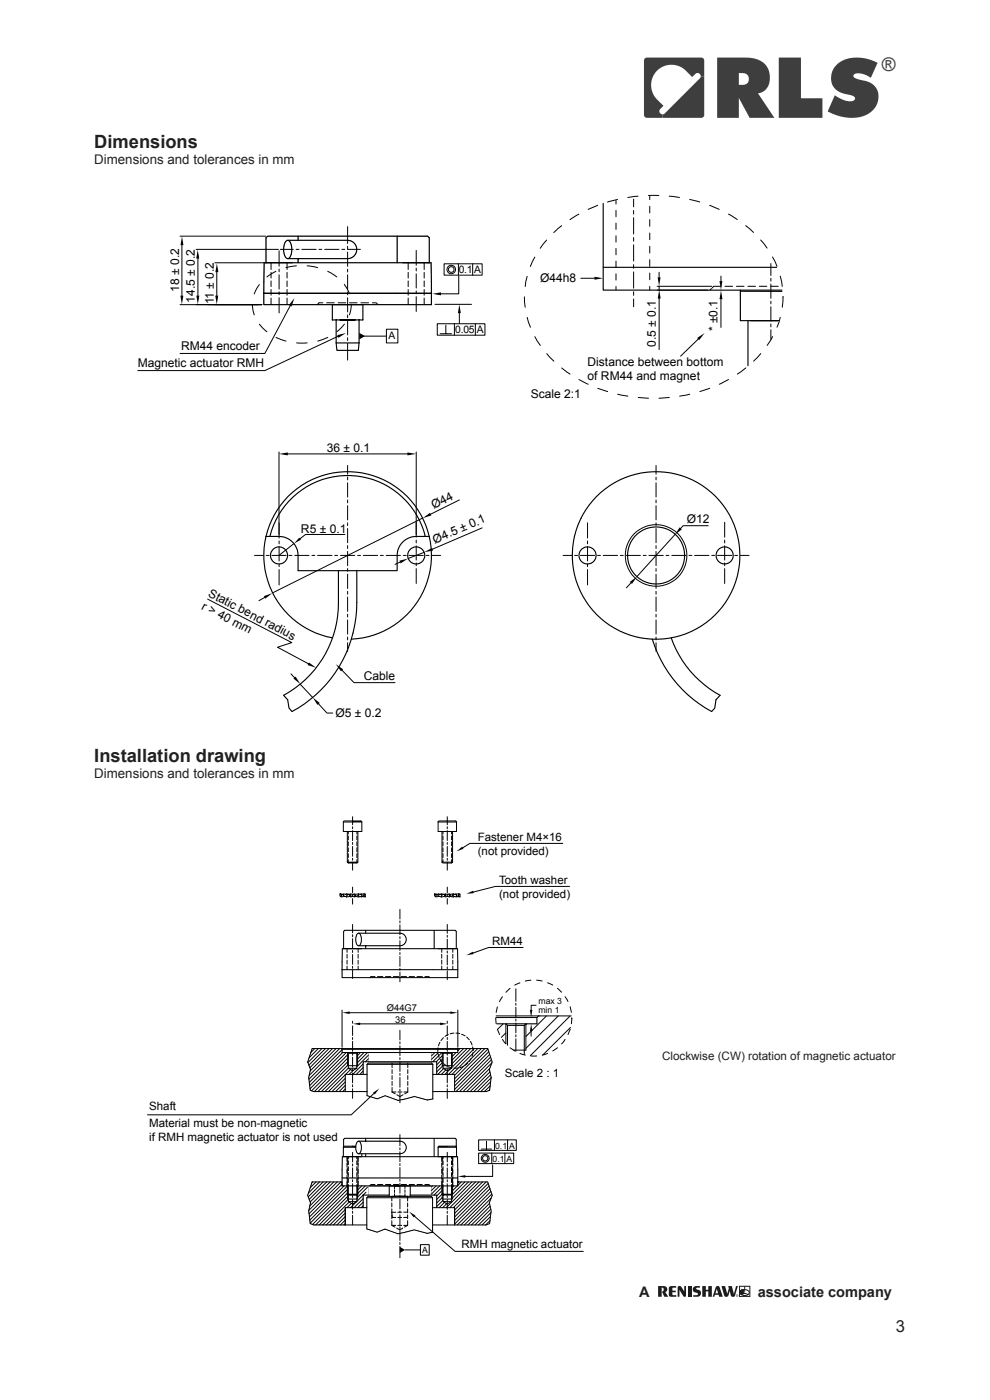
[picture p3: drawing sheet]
<svg xmlns="http://www.w3.org/2000/svg" width="210mm" height="297mm" viewBox="0 0 210 297" stroke-linecap="round" stroke-linejoin="round" font-family="sans-serif">
<g fill="#3e3e3f">
<path d="M177.4 13.8l1.7-1.1 2-.5 2.4 .2 2.7 .9-1.5 3.2-1-.6-1.3-.3h-1l-.4 .4 .1 .4 .5 .2 2.3 .7 .9 .4 .7 .5 .6 .9 .2 1.3-.2 1.4-.6 1.2-1.1 1-1.9 .8-2.3 .2-2.4-.4-2.2-1 1.5-3.4 1.6 .9 1.1 .3h1.1l.5-.5-.1-.3-.4-.3-2.1-.5-.9-.4-.7-.5-.5-.7-.4-1.2 .1-1.2 .4-1.1z"/>
<path d="M165.2 12.2h4.7v8.6h4.6v4.2h-9.3z"/>
<path d="M140.6 24.3l.4-.2 7.5-7.5 .1-.4h.8v8.2l-.2 .5-.4 .1h-8.2z"/>
<path d="M136.8 12.4l.4-.2h11.6l.5 .3 .1 3.7h-.8l-.2-.5-.5-.2-.3 .1-.8 .7-1.2-1.2a4.3 4.3 0 0 0-6.2-.1 4.3 4.3 0 0 0 .1 6.2l1.2 1.2-.7 .7-.1 .5 .1 .4 .6 .3v.7l-3.7-.1-.3-.5v-11.6z"/>
<path d="M152.1 12.2v12.8h4.6v-4.2l2.3 4.2h5.3l-3.5-5.2 .8-.2 .7-.5 .6-.7 .3-.9 .1-1.2-.2-1.2-.4-.9-.5-.7-1.4-.9-1.6-.3zM156.7 15.5l1.2 .1 .7 .4 .2 .9-.4 .8-.6 .3h-1.1z"/>
</g>
<g fill="#1d1814">
<path d="M139.6 272.8h1.3l.5 .3 .1 .6-.4 .4 .7 1h-.9l-.5-1.1 .3-.2 .1-.4-.3-.3-.1 2h-.8z"/>
<path d="M142 273l.3-.2h1.1v.4h-.7l-.1 .6h.7v.3h-.7v.5l.2 .2h.7v.3h-1.3l-.2-.2-.1-1.6z"/>
<path d="M143.8 272.9h.6l.7 1.1v-1.2h.4l-.1 2.3-.4-.1-.9-1.4v1.5h-.4z"/>
<path d="M145.9 272.8h.8v2.3h-.8z"/>
<path d="M147.1 273l.4-.2h1v.4h-.8v.3l.3 .1a.75 .75 0 0 1 .7 .8 .75 .75 0 0 1-.8 .7h-.8v-.3l.9-.1v-.3l-.4-.2a.69 .69 0 0 1-.6-.4 .69 .69 0 0 1 .1-.8z"/>
<path d="M149 272.8h.7v.8h.5v-.8h.8v2.3h-.8v-1.1h-.5v1.1h-.7z"/>
<path d="M153 272.8h.8l.5 1.7 .3-1.2-.1-.5h.7l.5 1.7 .4-1.7h.4l-.7 2.2-.3 .1-.4-.1-.3-1.1-.4 1.1-.3 .1-.3-.1z"/>
<path d="M151.9 272.9l.4-.1 .3 .2 .7 2.1h-.7l-.2-.4h-.7l-.2 .4h-.3zM152.1 273.4l-.3 1h.5z"/>
<path d="M156.1 274.8a.27 .27 0 0 1 .5 0 .27 .27 0 0 1-.5 0zM156.1 274.8a.25 .25 0 0 0 .5 0 .25 .25 0 0 0-.5 0zM156.3 274.7h.2v.3l-.1-.1-.1 .1zM156.3 274.7l.1 .1z"/>
</g>
<path d="M157.3 273.7v.9M157.4 273.7v.9M157.5 273.6v.9M157.6 273.6v.9M157.8 273.6v.8" fill="none" stroke="#1d1814" stroke-width=".21"/>
<path d="M157.2 273.8v.8l-.2-.4z" fill="#1d1814"/>
<path d="M156.9 272.9h2.2v2.2h-2.2zM157.1 273.8l.5-.2h.7l.5 .3 .1 .4-.4 .5h-.9l-.5-.4zM157.2 273.8v.8l-.2-.4zM157.3 274.6l.6-.2 .7 .2" fill="none" stroke="#1d1814" stroke-width=".21"/>
<g fill="#1d1814">
<path d="M157.9 272.9h.2l-.1 1.1z"/>
<circle cx="158" cy="274.1" r=".12"/>
</g>
<g fill="none" stroke="#000" stroke-width=".21">
<path d="M38.2 50.1h18.2M38.6 51.3v12.1M41.6 52.9h17.5M42 54.1v9.3M45.6 55.7h45.9M46 57v6.4M56 55.7v9M56 55.7v6.5M56.4 50.4v5.3M56.8 50.1h33.9M57.5 55.7v1.5M57.5 57.8v1.2"/>
<path d="M57.5 59.6v1.2M59.2 53.2v3.3M59.2 57.1v.6M59.2 58.3v3M59.5 52.9h2.7M60.9 55.7v1.5M60.9 57.8v1.2M60.9 59.6v1.2M61 54.9h12.7M61 51h12.7M62.8 52.9h.6M64 52.9h3.1"/>
<path d="M67.7 52.9h.6M68.9 52.9h3M72.5 52.9h.6M73.7 52.9h2.8M73.7 48.1v3.6M73.7 52.2v.7M73.7 53.5v3M73.7 57.1v.6M73.7 58.3v3M84.2 50.1v5.6M86.6 55.7v1.5M86.6 57.8v1.2"/>
<path d="M86.6 59.6v1.2M88.3 53.1v3.2M88.3 56.9v.6M88.3 58.1v3M90 55.7v1.5M90 57.8v1.2M90 59.6v1.2M91 50.4v5.3M91.5 55.7v6.5M94.2 56h8.1v2.4h-8.1zM97.2 56v2.4M97.3 58.6v3.7h-4.5"/>
<path d="M100.3 56v2.4M123.2 59h2.9M130.7 42.6v.7M134.4 42.2v1.7M137.8 41.6v.7M139.8 57.8v1.2M152.9 58.6v1.2M163.5 55.9v2.5M163.5 59v.6M38.2 64.6h17.3M55.9 64.6h35.7M55.9 62.2h35.7l-.1 2.5"/>
<path d="M57.5 61.4v1.2M57.5 63.2v1.4M59.2 61.9v.6M59.2 63.1v3.3M60.9 61.4v1.2M60.9 63.2v1.4M61.6 64.9l-5.4 10.1h-18M68.5 64.2h-.8l-.4 .4M69.3 64.2h1.6M71.7 64.2h1.6M71.8 71.3l-15.6 7.3h-27M73.7 61.9v.7"/>
<path d="M73.7 63.2v3M73.7 66.8v.6M73.7 68v3M73.7 71.6v.6M73.7 72.9v3.5M74.1 64.2h1.6M76.6 64.2h1.6M76.8 71.3h5.2M79 64.2h.8l.4 .4M82 69.8h2.4v3h-2.4zM86.6 61.4v1.2M86.6 63.2v1.4"/>
<path d="M88.3 61.7v.6M88.3 62.9v3.2M90 61.4v1.2M90 63.2v1.4M92.3 64.6h7.7M92.8 68.7h10.1v2.4h-10.1zM93.4 70.8h2.4M94.6 69v1.8M96.4 68.7v2.4M97.4 66.2v2.4M100.8 68.7v2.4M130.7 60.8v.7"/>
<path d="M134.4 63.4v1.7M137.8 60.8v.7M139.4 61.5h10.8M139.4 60.7h11.6M139.8 60.7v.8M139.8 62.8v11.4M148.5 71.6l-4.1 4M150.9 61.2l-.3 .3M152.9 62.8v6.7M153 60.7h-1.6l-.3 .4M153.8 60.7h1.6M156.2 60.7h1.6"/>
<path d="M157.1 61.8v6.3M158.6 60.7h1.7M161.1 60.7h1.6M163.5 60.7h1.6M163.5 60.3v3M163.5 63.9v.6M163.5 65.1v3M163.5 68.7v.6M163.5 70v2M59.2 95.9v18.3M60.4 96.3h26.7M73.7 98.7v1.9"/>
<path d="M88.3 95.9v18.1M139.2 98.7v1.9M54 117.8h1.9M56.5 117.8h.6M57.7 117.8h3M59.2 114.8v.6M59.2 116v3M59.2 119.6v.6M61.3 117.8h.6M62.4 115.3l-3.2 2.5M62.5 117.8h3.1M66.2 117.8h.6"/>
<path d="M67.4 117.8h3M71 117.8h.6M72.2 117.8h3M73.2 113.4h-8.4l-1.5 1.2M73.7 101.2v.6M73.7 102.4v3M73.7 106.1v.6M73.7 107.3v3M73.7 110.9v.6M73.7 112.1v3M73.7 115.7v.7M73.7 117v3"/>
<path d="M75.9 117.8h.6M77.1 117.8h3M80.7 117.8h.6M81.9 117.8h3M84.9 119.2l-1.1 .5M85.6 117.8h.6M86.8 117.8h3M88.3 114.6v.6M88.3 115.8v3M88.3 119.4v.6M89.6 109.9l-31.8 15.9M90 117.2l-3.4 1.3"/>
<path d="M90.4 117.8h.6M91.6 117.8h1.9M97.4 106.1l-6.6 3.3M102.3 112l-10.7 4.6M119.4 117.8h1.9M121.9 117.8h.6M123.1 117.8h3M124.6 110.9v3.3M124.6 114.8v.6M124.6 116v3M124.6 119.6v.6M126.8 117.8h.6"/>
<path d="M128 117.8h3M131.6 117.8h.6M132.8 117.8h3M136.4 117.8h.7M137.7 117.8h3M139.2 101.2v.6M139.2 102.4v3M139.2 106.1v.6M139.2 107.3v3M139.2 110.9v.6M139.2 112.1v3M139.2 115.7v.7"/>
<path d="M139.2 117v3M141.3 117.8h.6M142.5 117.8h3M143.2 113.3l-8.1 9M146.1 117.8h.7M147.3 117.8h3.1M150.2 111.5h-5.3l-.8 .9M151 117.8h.6M152.2 117.8h3M153.7 110.8v3.2M153.7 114.6v.6M153.7 115.8v3"/>
<path d="M153.7 119.4v.6M155.8 117.8h.7M157 117.8h1.9M44 127.1l17.9 9.2-3 1 7 3.8M56.1 126.8l-1.2 .6M59.2 120.8v3.3M73.7 120.6v.6M73.7 121.8v3M73.7 125.4v.7M73.7 126.6v3.1M73.7 130.3v.6M73.7 131.5v3"/>
<path d="M73.7 135.1v.7M73.7 136.3v1.9M88.3 120.6v3.2M124.6 120.8v3.3M133.8 123.7l-.9 1M139.2 120.6v.6M139.2 121.8v3M139.2 125.4v.7M139.2 126.6v3.1M139.2 130.3v.6M139.2 131.5v3M139.2 135.1v.7"/>
<path d="M139.2 136.3v1.9M153.7 120.6v3.2M61.7 143l.9 .9M63.7 145.1l2.6 2.8M67.2 148.9l2.2 2.4h1.2M72.3 142l2.8 2.8h8.7M72.8 174.4l.3-.2h3.4l.3 .2M72.8 174.4h4M72.8 174.4v2h4v-2M73.7 176.4v6.5M73.9 176.4v.5M73.9 177.3v.9"/>
<path d="M73.9 178.6v.8M73.9 179.9v.8M74.8 173.3v1.7M74.8 175.4v.4M74.8 176.2v2.1M74.8 178.7v.4M74.8 179.6v2.1M75.7 176.4v.5M75.7 177.3v.9M75.7 178.6v.8M75.7 179.9v.8M75.9 176.4v6.5l-.2 .2h-1.8l-.2-.2"/>
<path d="M92.9 174.4h3.9M92.9 174.4l.3-.2h3.4l.2 .2M92.9 174.4v2h3.9v-2M93.8 176.4v6.5M94 176.4v.5M94 177.3v.9M94 178.6v.8M94 179.9v.8M94.9 173.3v1.7M94.9 175.4v.4M94.9 176.2v2.1M94.9 178.7v.4"/>
<path d="M94.9 179.6v2.1M95.8 176.4v.5M95.8 177.3v.9M95.8 178.6v.8M95.8 179.9v.8M96 176.4v6.5M119.4 178.9h-19.7l-1.7 1.1M72.1 189.6v.5l.3 .2v-.4l-.3-.3 .8 .1-.5 .2M72.9 189.6l.7 .3-.1 .4-.7-.3zM73.1 190.2l-.7 .1M73.3 189.7h.9l-.6 .2M73.7 182.9h2.2"/>
<path d="M73.9 181.1v.8M73.9 182.4v.5M74.2 189.8v.3M74.3 190l.1-.4 .9 .3-.1 .4-.9-.3-.1 .2 .2 .1 .4-.1M74.4 189.6l-.2 .1v.5l-.7 .1M74.8 189.7l.4-.1 .2 .2-.1 .1M74.8 182.1v.4M74.8 182.9v1.7M74.8 188.2v1.2M74.8 189.8v.4M74.8 190.6v1.2M74.8 196.1v1.8"/>
<path d="M74.8 198.3v.4M74.8 199.1v2.1M75.4 190.1v-.4l.7-.1-.2 .4-.4 .2h.9M75.4 190.2l-.2 .1M75.7 181.1v.8M75.7 182.4v.5M75.8 198.1a.57 .57 0 0 1 .6 .1 .57 .57 0 0 1 .2 .6 1.52 1.52 0 0 1-.6 1.8 1.96 1.96 0 0 1-.2-2.5zM76.1 198h8.7a1.34 1.34 0 0 1 1.4 1.3 1.34 1.34 0 0 1-1.4 1.3h-8.7M76.1 189.6l.7 .3-.1 .4-.8-.3zM76.4 189.7h.3M76.7 190.2l.8 .1M77.2 190.1h-.5"/>
<path d="M77.2 190l.3 .3M77.2 189.6l-.8 .1M77.2 189.6l.3 .2v.4M77.2 189.6v.5M77.2 189.7l.3-.1v.2M77.6 197.4v.6M84.8 192.9v2.1M84.8 195.4v.4M84.8 196.2v2.1M84.8 198.7v.4M84.8 199.6v2M92.1 197.4v3.9"/>
<path d="M92.2 189.6l.3 .3v.4l-.3-.2zM92.2 189.6l.8 .1-.5 .2M93 189.6l.7 .3-.1 .4-.7-.3zM93.2 190.2l-.7 .1M93.3 189.7h.9l-.5 .2M93.8 182.9h2.2M94 181.1v.8M94 182.4v.5M94.3 190.2l.2 .1 .4-.1M94.3 189.8v.3M94.4 190l.1-.4 .9 .3-.1 .4-.9-.3-.1 .2M94.5 189.6l-.2 .1v.5l-.7 .1"/>
<path d="M94.9 189.7l.4-.1 .2 .2-.1 .1M94.9 182.1v.4M94.9 182.9v1.7M94.9 188.2v1.2M94.9 189.8v.4M94.9 190.6v1.2M94.9 196.1v1.9M94.9 198.4v.4M94.9 199.2v2.1M95.5 190.1v-.4l.7-.1-.2 .4-.5 .2h1M95.5 190.2l-.2 .1M95.8 181.1v.8"/>
<path d="M95.8 182.4v.5M96 182.9l-.2 .2h-1.8l-.2-.2M96.2 189.6l.7 .3-.1 .4-.8-.3zM96.5 189.7h.3M96.6 197.3h-23.5M96.8 190.2l.8 .1M97.3 190l.3 .3M97.3 189.6l.3 .2v.4M97.3 189.6v.5h-.5M97.3 189.6l-.8 .1M97.3 189.7l.3-.1v.2M120.9 188h-15.8l-4.9 1.3"/>
<path d="M72.6 214.3v7.9M72.6 201.3v4.5M72.6 201.3v4.4M72.6 201.3l24.5-.1v6.2h-24.5v-1.7h24.5M72.6 201.3v2.7M72.9 201.3v-3.7l.2-.2h23.5l.2 .2v3.7M73.6 201.3v.7M73.6 202.5v.8M73.6 203.7v.8M73.6 205v.7M73.7 214.8h21.8M74.8 201.6v.5"/>
<path d="M74.8 202.5v2.1M74.8 205v.4M74.8 205.8v1.8M74.8 216.6v.5M74.8 217.6v2.1M75.9 217.2h17.8M76 201.3v.7M76 202.5v.8M76 203.7v.8M76 205v.7M76.1 200.6h8.7M77.6 200.6v.7"/>
<path d="M79.5 207.2h-.8l-.2 .2M80.1 207.2h1.1M81.8 207.2h1.1M83.4 207.2h1.2M84.8 202.1v.4M84.8 202.9v2.1M84.8 205.4v.4M84.8 206.2v2.1M84.8 218.6v2M85.1 207.2h1.1M86.8 207.2h1.1M88.5 207.2h1.1"/>
<path d="M90.1 207.2h.9l.2 .2M93.7 201.3v.7M93.7 202.5v.8M93.7 203.7v.8M93.7 205v.7M94.9 201.8v.4M94.9 202.6v2.1M94.9 205.1v.4M94.9 206v1.8M94.9 216.6v.5M94.9 217.6v2.1M95.1 219.5l-.7 .4"/>
<path d="M96 201.3v.7M96 202.5v.8M96 203.7v.8M96 205v.7M96.3 219.2l-.8 .1M96.7 219.2l.8 .1M97.1 201.3v2.7M97.1 214.3v7.9M97.1 207.4h-24.6M97.9 219.4l.8 .4M105.2 215.9h8.7M105.2 215.5h16"/>
<path d="M106.7 217.2l-1.2 1.2M107.3 219.1l-1 1M107.6 217.5v4.2M107.6 217.5l-.3-.3v4.2M107.6 217.5h3.6M109.4 209.8v2.6M109.4 212.8v.5M109.4 213.7v2.1M109.4 216.2v.4M109.4 217v2.1M109.4 219.5v.5M111 201h-7.4l-3.5 1.3"/>
<path d="M111.2 217.5l.4-.3v5.6h-2.6M111.2 217.5v6.2M111.7 217.2l-.1 .2M112.7 218.7v1.2M113.8 213.3h-1.1v1.1M114.2 215.5l-.3 .4v1.3h-8.5M115.9 215.5l-4.3 4.4M118.4 215.5l-6.8 6.9M120.9 215.6l-8.4 8.4M121 218l-5.9 5.8M66.2 222.5l37.3-.1 .9 2.9-.6 1.6 .4 1.7-.3 2.7-.8 .3h-11.3M66.2 222.4l-.9 2.9 .6 1.6-.4 1.7 .3 2.7 .7 .3h11.4"/>
<path d="M66.2 222.4h6.2l.2 .2v.7h24.5v-.7M66.8 222.4l-.9 .9M67.5 222.4l-1.9 2M68.3 222.4l-3 3M69 222.4l-3.5 3.6M69.8 222.4l-4.1 4.1M70.5 222.4l-4.7 4.8M71.3 222.4l-5.7 5.8M72 222.4l-6.5 6.6M72.6 222.6h24.5M72.6 222.7l-7 6.9M72.7 223.3l-7 7"/>
<path d="M73.2 227.9h4.7M73.2 228l-3.5 3.6M73.2 228.8l-2.8 2.8M73.2 229.5l-2 2.1M73.2 230.3l-1.3 1.3M73.2 231l-.5 .6M73.2 227.9v3.7M73.5 223.3l-7.7 7.7M73.7 223.3l.2 .2h1.8l.2-.2v2.8h-2.2zM73.7 223.8l-7.6 7.6M73.7 224.5l-7 7.1M73.7 225.3l-6.3 6.3"/>
<path d="M73.7 226l-5.5 5.6M73.9 226.6h1.8l-.9 .6zM73.9 223.5v3.1M73.9 226.6l-5 5M73.9 223.4v3.2M74.4 226.9l-1.1 1M74.8 227.8l.1 .1M74.8 220.1v.4M74.8 220.9v2.1M74.8 223.4v.5M74.8 224.3v2.1M74.8 226.8v.4"/>
<path d="M74.8 227.6v2.1M74.8 230.1v.5M74.8 231v2M74.9 227.1l-.8 .8M75.7 223.4v3.2M76.5 223.3l-.6 .6M77 225.7l-2.1 2.2M77 226.5l-1.4 1.4M77 227.2l-.7 .7M77.2 223.3l-1.3 1.3M77.9 225.8h13.9M77.9 225.8v6.6l2.1 .7 1.7-.6 2.7 .9 3.5-.8 2.8 .8 1.1-.3"/>
<path d="M78 223.3l-2.1 2.1M78.1 223.9l-2.4 2.4M78.1 224.6l-.6 .6M79.3 232l-4.8 4.5h-43.2M83.2 225.5v1M83.2 226.9v.9M83.2 228.2v.8M83.2 229.4v.9M83.2 230.7v1M83.2 231.7h.8M83.2 231.7l.6 .3M84.2 232.2l.6 .4 .7-.4"/>
<path d="M84.4 231.7h.9M84.8 221v.4M84.8 221.9v2M84.8 224.4v.4M84.8 225.2v2.1M84.8 227.7v.4M84.8 228.6v2.1M84.8 231.1v.4M84.8 231.9v2M85.7 231.7h.8M86.5 231.7l-.6 .3M86.5 225.5v1"/>
<path d="M86.5 226.9v.9M86.5 228.2v.8M86.5 229.4v.9M86.5 230.7v1M91.5 225.5h-13.4l-.2 .3M91.5 225.5l.3 .3M91.5 225.5h-13.4M91.8 225.8v7.4M92.2 223.3l-.7 .7M92.6 225.2h-15.6v2.7M92.6 225.2v2.7M92.7 225.2h-15.7v2.7"/>
<path d="M92.9 222.3v.8M92.9 223.5l.3 .8M93 223.3l-1.5 1.5M93.3 221.1l-.3 .8M93.3 224.7l.5 .6M93.7 223.3l-1.9 1.9M93.8 224.7l-1.2 1.2M93.8 225.5l-1.2 1.1M93.8 224l-1.3 1.2M93.8 223.3l.2 .2h1.8l.1-.2v2.8h-2.1zM94 226.1l-1.4 1.3M94 226.6h1.8l-.9 .6z"/>
<path d="M94 223.4v3.2M94.1 220.1l-.6 .7M94.1 225.6l.6 .5M94.1 226.7l-1.2 1.2M94.6 227l-1 .9M94.9 220.1v.4M94.9 220.9v2.1M94.9 223.4v.5M94.9 224.3v2.1M94.9 226.8v.4M94.9 227.6v2.1M94.9 230.1v.5"/>
<path d="M94.9 231v2M94.9 227.8l-.1 .1M95.1 226.3l.8 .2M95.5 226.8l-1.1 1.1M95.8 223.4v3.2M96 223.3h-.1M96.4 227.9v3.7M96.5 227.9h-4.7M96.7 223.3l-.8 .8M97.1 226.6h-.8M97.1 223.3h-24.5M97.4 222.4l-.3 .2"/>
<path d="M97.6 222.4l-.5 .5M98.3 226.2l-.8 .3M98.3 222.4l-2.4 2.4M99 220l.5 .6M99.1 222.4l-3.2 3.2M99.3 225.5l-.6 .5M99.8 220.9l.3 .8M99.8 222.4l-4 4.1M100 224.5l-.5 .7M100.2 222.1l.1 .8M100.3 223.3l-.2 .8M100.3 222.9h.1"/>
<path d="M100.6 222.4l-5.5 5.5M101.3 222.4l-5.4 5.5M102.1 222.4l-5.7 5.7M102.8 222.4l-6.4 6.5M103.5 222.6l-7.1 7M103.7 223.1l-7.3 7.3M103.9 223.7l-7.5 7.4M103.9 226.7l-4.9 4.9M103.9 231.2l-.2 .2M103.9 227.4l-4.2 4.2M104 230.3l-1.3 1.3M104.1 224.3l-7.4 7.3"/>
<path d="M104.1 228l-3.6 3.6M104.1 229.5l-2.1 2.1M104.2 228.6l-3 3M104.2 224.8l-6.7 6.8M104.3 225.5l-6.1 6.1M109.4 220.4v2.6M66.3 250.7l-.1 .2M67 250.7l-1.2 1.3M67.8 250.7l-2.4 2.4M68.5 250.7l-3.1 3.2M69.3 250.7l-3.7 3.7M70 250.7l-4.2 4.3"/>
<path d="M70.8 250.7l-5.1 5.1M71.5 250.7l-6 6.1M72.3 250.7l-6.7 6.8M72.4 250.7l.2 .2M72.6 250.7h-6.4l-.9 2.9 .6 1.6-.4 1.7 .3 2.7 .7 .3h11.3M72.6 249.9h24.5M72.6 251.2l-7 7M72.6 245.4l-.1 6.2h24.6v-6.2h-24.5M72.6 245.4v5.5M72.6 245.4v2.8M72.8 243.4v2zM72.8 245.4h4z"/>
<path d="M73 251.6l-7.3 7.2M73.2 256.6l-3.2 3.3M73.2 257.3l-2.5 2.6M73.2 258.1l-1.7 1.8M73.2 258.8l-1 1.1M73.2 259.6l-.2 .3M73.6 245.4v1M73.6 246.8v.8M73.6 248.1v.8M73.6 249.3v.9M73.6 250.6v1M73.7 251.6l-7.9 7.9"/>
<path d="M73.7 252.4l-7.4 7.4M73.7 253.1l-6.8 6.8M73.7 253.3h2.2M73.7 245.4v1.7M73.7 247.8v1.4M73.7 249.9v3.4M73.7 253.3l.2 .2h1.8l.2-.2M73.7 253.8l-6 6.1M73.7 251.6v2.8h2.2v-2.8M73.9 254.9h1.8l-.9 .5zM73.9 245.4v.4M73.9 246.3v.8"/>
<path d="M73.9 247.5v.9M73.9 248.8v.8M73.9 250v.9M73.9 251.3v3.6M73.9 254.4l-5.4 5.5M74.1 255l-4.9 4.9M74.5 255.3l-.9 .9M74.8 243.2h-1.7l-.3 .2h2.7M74.8 244.5v2M74.8 246.9v.4M74.8 247.8v2.1M74.8 250.3v.4"/>
<path d="M74.8 251.1v2.1M74.8 253.6v.5M74.8 254.5v2.1M74.8 257v.4M74.8 257.8v2M75.5 243.1h-2.4M75.6 255l-1.2 1.2M75.7 245.4v.4M75.7 246.3v.8M75.7 247.5v.9M75.7 248.8v.8M75.7 250v.9"/>
<path d="M75.7 251.3v3.6M75.8 242.2a.57 .57 0 0 1 .6 .1 .57 .57 0 0 1 .2 .6 1.52 1.52 0 0 1-.6 1.9 1.96 1.96 0 0 1-.2-2.6zM75.9 245.4v1.7M75.9 247.8v1.4M75.9 249.9v3.4M76 245.4v1M76 246.8v.8M76 248.1v.8M76 249.3v.9M76 250.6v1M76 251.6l-.1 .1M76.1 242.1h8.7a1.34 1.34 0 0 1 1.4 1.3 1.34 1.34 0 0 1-1.4 1.4h-8.7"/>
<path d="M76.7 251.6l-.8 .8M76.8 244.8v.6M77 253.5v2.7M77 253.5l-1.3 1.4M77 254.3l-1.9 1.9M77 255l-1.1 1.2M77 255.8l-.4 .4M77 253.5v2.7h-3.8v3.7M77 253.5h5.6M77.5 251.6l-1.6 1.6M77.6 244.8v.6M77.6 241.5v.6"/>
<path d="M77.7 252.9l-.7 .6M77.8 256.2h-4.6v3.7M77.9 251.9l-2 2.1M79.5 251.3h-.8l-.3 .3M80.1 251.3h1.1M81.8 251.3h1.1M82.6 251.6v2.2M83.1 255.2v.8M83.1 256.5v.8M83.1 257.7v.8M83.1 259v1M83.4 251.3h1.2"/>
<path d="M83.7 253.2v.6h2.2h-2.8v1M83.7 251.6v.5M83.7 252.4v.6M84 260h-.9l.7 .3M84 257.2h-.9l.1 1.1h.8M84.4 260h.8M84.4 258.3h.8M84.8 240.7v2.4M84.8 243.5v.4M84.8 244.3v2.1M84.8 246.9v.4M84.8 247.7v2.1"/>
<path d="M84.8 250.2v.4M84.8 251v2.1M84.8 253.5v.5M84.8 254.4v2.1M84.8 256.9v.4M84.8 257.7v2.1M85.1 251.3h1.1M85.2 257.2h-.8M85.6 258.3h.8M85.6 257.2h.9M85.6 260h.9M85.9 251.6v.5"/>
<path d="M85.9 252.4v.6M85.9 253.2v.6M86.5 253.8v1M86.5 260l-.7 .3M86.5 255.2v.8M86.5 256.5v.8M86.5 257.7v.8M86.5 259v1M86.8 251.3h1.1M87 251.6v2.2M87.6 257.8l8.9 7.7h27.2M88.5 251.3h1.1"/>
<path d="M90.1 251.3h.9l.2 .3M91.5 253.8l.3 .3M91.5 253.8h-13.4l-.3 .3v6.6l2.2 .7 1.6-.7 2.8 1 3.5-.8 2.7 .7 1.2-.2v-7.3M91.8 256.2h4.6v3.7M91.8 254.1h-14v6.6M91.8 251.6l-.3 .2M91.8 254.1v7.3M92.1 241.5v3.9M92.5 251.6l-1 1M92.6 253.5v2.7v-2.7h-5.6h5.7M92.9 243.4v2M92.9 245.4h3.9z"/>
<path d="M93.1 243.1l3.5 .1 .2 .2M93.2 243.2l-.3 .2M93.3 251.6l-1.8 1.7M93.7 245.4v1M93.7 246.8v.8M93.7 248.1v.8M93.7 249.3v.9M93.7 250.6v1M93.8 251.8l-1.7 1.7M93.8 252.6l-1.2 1.1M93.8 253.3l-1.2 1.2M93.8 253.3l.2 .2h1.8l.2-.2"/>
<path d="M93.8 251.6v1.7M93.8 253.3h2.2M93.8 254l-1.2 1.2M93.8 249.9v4.5h2.1v-2.8M93.8 245.4v1.7M93.8 247.8v1.4M94 254.9h1.8l-.9 .5zM94 245.4v.4M94 246.3v.8M94 247.5v.9M94 248.8v.8M94 250v.9"/>
<path d="M94 251.3v3.6M94 254.6l-1.4 1.4M94.3 255.1l-1.1 1.1M94.7 255.4l-.8 .8M94.9 244.5v2M94.9 246.9v.4M94.9 247.8v2.1M94.9 250.3v.4M94.9 251.1v2.1M94.9 253.6v.5M94.9 254.5v2.1M94.9 257v.4"/>
<path d="M94.9 257.8v2M95.8 245.4v.4M95.8 246.3v.8M95.8 247.5v.9M95.8 248.8v.8M95.8 250v.9M95.8 251.3v3.6M96 245.4v1.7M96 247.8v1.4M96 249.9v3.4M96 245.4v1M96 246.8v.8"/>
<path d="M96 248.1v.8M96 249.3v.9M96 250.6v1M96.3 251.6l-.3 .3M96.4 256.2v3.7M96.8 243.2v-1.5l-.2-.2h-23.5l-.2 .2-.1 3.7M96.8 243.4v2M96.8 243.4v2zM96.8 243.4h-3.9M97 251.6l-1 1M97.1 245.4v2.8M97.1 250.7h6.4l.9 2.9-.6 1.6 .4 1.7-.3 2.7-.8 .3h-11.3"/>
<path d="M97.4 250.7l-.3 .2M97.9 250.7l-.8 .8M98.6 250.7l-2.7 2.7M99.4 250.7l-3.5 3.5M100.1 250.7l-5.4 5.5M100.9 250.7l-5.5 5.5M101.5 241.8h8v2.2h-8zM101.5 244.6h7.5v2.3h-7.5zM101.6 250.7l-5.4 5.5M102.1 243.8h2.2M102.4 250.7l-6 6M103.1 250.7l-6.7 6.7"/>
<path d="M103.2 242.1v1.7M103.6 251l-7.2 7.2M103.7 251.6l-7.3 7.3M103.8 255.3l-4.5 4.6M103.9 252.2l-7.5 7.5M103.9 258.9l-.9 1M104 255.9l-4 4M104 258.1l-1.7 1.8M104.1 256.5l-3.3 3.4M104.1 252.8l-7.1 7.1M104.1 257.2l-2.6 2.7M104.2 254.2l-5.7 5.7"/>
<path d="M104.3 244.6v2.3M104.3 253.3l-6.5 6.6M104.5 247.1v2.5h-6.1M104.9 241.8v2.2M107.1 244.6v2.3M107.7 241.8v2.2M84.1 260.5l.7 .4 .6-.4M84.8 260.2v.5M84.8 261.1v2.1M84.8 263.6v.4M84.8 264.4v2.4M85.9 265.2h3.2"/>
<path d="M89.2 264h1.8v2.3h-1.8z"/>
<circle cx="95.7" cy="57.2" r=".91"/>
<circle cx="95.7" cy="57.2" r=".6"/>
<circle cx="139.2" cy="117.8" r="6.5"/>
<circle cx="102.9" cy="245.7" r=".84"/>
<circle cx="102.9" cy="245.7" r=".56"/>
</g>
<g fill="#000">
<path d="M38.6 50.1l.3 1.9h-.6zM41.9 53l.4 1.8h-.7zM46 55.9l.3 1.8h-.6zM56.8 50.1l-.4 .3zM90.7 50.1l.4 .3zM126.1 58.7l1.9 .3-1.9 .3zM139.5 58.8h.6l-.3 1.9zM152.6 59.6h.6l-.3 1.9zM38.3 62.7h.6l-.3 1.9zM41.7 62.7h.6l-.3 1.9zM45.7 62.7h.6l-.3 1.9zM62.5 63.2l-.7 1.8-.5-.3z"/>
<path d="M71.5 71.1l1.9-.4-1.6 1zM76.2 70.6l1.2 .7-1.2 .7zM91.7 62.3l1.8-.3v.6zM97.4 64.6l.3 1.8h-.6zM139.8 61.5l.3 1.8h-.6zM147.9 71.7l1.6-1-1.2 1.5zM152.9 61.6l.3 1.9h-.6zM59.2 96.3l1.8-.3v.6zM86.4 96l1.9 .3-1.9 .3zM63.5 114.1l.3 .4-1.4 .8zM84.7 118.9l1.9-.4-1.6 1zM89.7 109.9l1.5-1.1 .3 .6z"/>
<path d="M90 117.1l1.6-.9 .3 .6zM144.2 111.9l.4 .4-1.5 1.2zM56 126.5l1.8-.7-1.5 1.2zM133.6 123.4l1.5-1.1-1 1.6zM62.2 144l.5-.5 1 1.6zM65.5 140.5l1.6 1.2-1.9-.6zM66.3 147.9l1.5 1.2-.4 .4zM71.2 140.9l1.6 1.1-.5 .4zM96.8 180.6l1.2-1 .3 .5zM98.9 189.6l1.4-.6 .2 .5zM72.6 214.8l1.6-.2v.5zM74.8 217.2l1.6-.3v.6z"/>
<path d="M93.4 216.9l1.5 .3-1.5 .3zM95.5 214.6l1.6 .2-1.6 .3zM98.9 202.7l1.4-.8 .2 .5zM112.4 214.3h.5l-.2 1.5zM112.7 217.2l.2 1.6h-.5zM65.2 225.3l.7 1.6zM65.8 226.9l-.3 1.7zM66.2 222.4l-1 2.9zM66.2 222.4l-.9 2.9zM73.9 226.6l.9 .6zM73.9 226.6l.9 .5zM74.8 227.1l.9-.5z"/>
<path d="M74.8 227.2l.9-.6zM79.1 231.8l1.4-.9-1 1.3zM77.9 232.5l2.1 .6zM77.9 232.4l2.1 .7zM80 233.1l1.7-.7zM81.7 232.5l2.7 1zM81.7 232.4l2.7 1zM84.4 233.5l3.5-.9zM84.4 233.4l3.5-.8zM87.9 232.6l2.8 .8zM87.9 232.6l2.8 .7zM94 226.6l.9 .6z"/>
<path d="M94 226.6l.9 .5zM94.9 227.1l.8-.5zM94.9 227.2l.9-.6zM103.4 222.5l1 2.8zM103.5 222.4l.9 2.9zM103.8 226.9l.4 1.7zM103.1 231.6l.8-.4zM104.4 225.3l-.6 1.6zM65.2 253.6l.7 1.6zM65.8 255.2l-.3 1.7zM66.2 250.7l-1 2.9zM66.2 250.7l-.9 2.9z"/>
<path d="M74.8 255.4l.9-.5zM74.8 255.5l.9-.6zM86.8 257l1.3 .9-.3 .4zM97.1 249.6l1.6-.3v.5zM103.4 250.8l1 2.8zM104.4 253.6l-.6 1.6zM77.8 260.7l2.2 .7zM80 261.4l1.6-.7zM81.6 260.7l2.8 1zM81.6 260.8l2.8 1zM84.4 261.7l3.5-.8zM84.4 261.8l3.5-.9z"/>
<path d="M84.8 264.5l1.1 .7-1.1 .6zM87.9 260.9l2.7 .7zM87.9 260.9l2.7 .8z"/>
</g>
<path d="M104.1 228.6v2.6M104.1 256.9v2.7" fill="none" stroke="#000" stroke-width=".33"/>
<g fill="#000">
<path d="M56.8 50.1l-.3 .3zM60.1 53.4l.2 .5zM60.1 52.8l.1 .6zM60.2 52.4v.5zM60.3 51.9l-.1 .5zM60.3 51.9v.5zM60.4 51.5l-.1 .4zM60.3 53.9l.2 .5zM60.6 51.2l-.1 .3zM60.5 54.4l.2 .3zM60.6 51.2l.2-.2zM60.8 51l-.2 .3z"/>
<path d="M60.7 54.7l.3 .1zM60.5 54.4l.1 .4zM60.8 51l.2-.1zM60.8 51.1l.2-.2zM60.6 54.8h.4zM61 50.9l.4 .2zM61 54.8l.3-.1zM61 54.9l.4-.1zM61 51l.4 .1zM61.4 51.1l.2 .2zM61.5 54.4l-.1 .4zM61.3 51.2l.3 .1z"/>
<path d="M61.5 51.4l.2 .3zM61.7 54.1l-.1 .4zM61.6 51.7l.3 .3zM61.8 53.6v.5zM61.8 52l.1 .4zM61.8 52.4l.1 .3zM61.9 53.1l-.1 .5zM61.9 52.7v.4zM61.9 53.1v.5zM63.2 50.1l.1 .9zM63.2 54.9l.1 .8zM73.7 54.8l.4 .1z"/>
<path d="M73.7 51l.4 .1zM74.1 54.8h.4zM74.1 51l.4 .2zM73.7 51h.4zM74.5 54.7l.3-.1zM74.5 51.1l.3 .2zM74.1 51l.4 .1zM74.8 51.3l.3 .3zM74.8 54.5l.3-.2zM75.1 54.3l.3-.3zM75.3 54l-.2 .3zM75.1 51.5l.2 .4z"/>
<path d="M75.6 53.7l-.3 .3zM75.5 53.6l-.2 .4zM75.3 51.9l.2 .3zM75.6 53.3l-.1 .3zM75.5 52.2l.1 .4zM75.7 53.3l-.1 .4zM75.4 51.8l.1 .4zM75.7 52.9v.4zM75.6 52.6v.3zM75.6 52.2v.4zM75.6 52.9v.4zM75.7 52.5v.4z"/>
<path d="M90.7 50.1l.4 .3zM157.1 61.5v.3h-.1zM157.1 61.5l.2 .1-.2 .2zM73.1 197.3l-.3 .3zM73.1 197.3l-.2 .3zM75.5 199.6l.1 .4zM75.5 199.2v.4zM75.5 198.9v.4zM75.5 198.6v.4zM75.6 198.3l-.1 .3zM75.5 200l.2 .3zM75.6 198.3v.3z"/>
<path d="M75.7 198.1v.2zM75.9 198l-.1 .2zM75.9 198l.2-.1zM75.9 198.1l.2-.2zM76.1 197.9l.2 .2zM76.1 198l.2 .1zM76.3 198.1l.1 .1zM76.4 198.2l.1 .2zM76.5 198.4l.1 .3zM76.6 198.7v.2zM76.6 198.9l.1 .3zM76.6 199.4v.3z"/>
<path d="M76.6 199.7v.4zM76.6 199.2l.1 .2zM77.6 197.4v.6zM84.8 197.9l.3 .1zM85.1 198l.3 .1zM85.4 198.1l.3 .2zM85.7 198.2l.2 .3zM85.4 198.1l.3 .1zM85.9 198.5l.1 .2zM86.2 199.6l-.1 .3zM86.1 199.6l-.1 .3zM86 198.7l.1 .3z"/>
<path d="M85.9 198.5l.2 .2zM86.2 199.3v.3zM86.1 199l.1 .3zM86.1 198.7l.1 .3zM86.2 199.3l-.1 .3zM86.2 199v.3zM96.6 197.3l.2 .3zM96.5 197.4l.3 .2zM72.5 205.7l.1 1.7zM72.5 205.7v1.7zM75.7 200.3l.1 .2zM75.8 200.5l.3 .1z"/>
<path d="M75.7 200.3l.1 .3zM75.8 200.6h.3zM76.1 200.6l.2-.1zM76.1 200.7l.2-.1zM76.4 200.3l-.1 .3zM76.5 200.1l-.1 .3zM77.6 200.6v.7zM84.8 200.6h.3zM85.1 200.6l.3-.1zM85.4 200.5l.3-.1zM85.7 200.3l.2-.1zM85.9 200.1l-.2 .2z"/>
<path d="M86.1 199.9l-.2 .3zM86 199.9l-.1 .2zM97.1 205.7v1.7zM107.3 217.2l.4 .3zM111.2 217.5l.3-.3zM111.5 217.2l-.3 .4zM113.9 215.8v1.4zM113.9 215.8l.3-.3zM114.2 215.5l-.3 .4zM65.8 231.3l.7 .3zM72.4 222.4l.2 .3zM72.5 222.6l.1 .7z"/>
<path d="M72.4 222.5l.1 .2zM73.7 223.3l.2 .1zM75.7 223.4l.1-.1zM75.8 223.3l-.1 .2zM78.1 225.5l-.3 .3zM78.1 225.5l-.2 .3zM78.1 223.3l.1 1.9zM90.7 233.4l1.1-.2zM90.7 233.3l1.1-.2zM91.5 223.3l.1 1.9zM91.5 225.5l.3 .3zM93.8 223.3l.2 .1z"/>
<path d="M95.7 223.4l.2-.1zM95.9 223.3l-.1 .2zM97.3 222.4l-.2 .2zM97.1 222.6v.7zM65.8 259.6l.7 .2zM65.8 259.6l.7 .3zM73.1 241.4l-.3 .3zM72.9 243.2l.2-.1zM72.9 243.3l.2-.2zM73.1 241.4l-.2 .3zM73.9 253.6h1.8zM73.9 253.5h1.8z"/>
<path d="M73.9 253.5v1.4zM75.4 243.4l.1 .4zM75.5 243.1v.3zM75.5 242.8v.3zM75.5 243.8l.1 .4zM75.6 242.5v.3zM75.6 244.2l.1 .3zM75.8 242.2l-.2 .3zM75.7 244.5l.2 .2zM75.8 242.2l-.1 .3zM75.9 253.3l-.2 .3zM75.8 242.2l.1-.1z"/>
<path d="M75.9 242.1l-.1 .2zM75.9 244.7h.2zM75.7 244.5l.1 .2zM75.9 242.1h.2zM76 242.1h.1zM75.8 244.7h.3zM76.1 244.7h.1zM76.1 242.1h.2zM76.1 244.8l.2-.1zM76.4 244.5l-.1 .2zM76.3 242.1l.1 .2zM76.3 242.2l.1 .1z"/>
<path d="M76.4 242.3l.1 .2zM76.5 244.2v.3zM76.5 242.5l.1 .2zM76.6 243.9v.3zM76.5 242.7l.2 .3zM76.6 243.6v.3zM76.6 243l.1 .3zM76.6 243v.3zM76.6 243.3l.1 .3zM76.7 244.8l.1 .6zM77 253.5h1.1zM77 256.2h.8z"/>
<path d="M77 253.6h1.2zM77.6 241.5v.6zM77.6 244.8v.6zM77.8 254.1l.3-.3zM78.1 253.8l-.3 .3zM78.1 251.6l.1 2zM84.8 244.7l.3 .1zM84.8 242.1h.3zM85.1 244.7h.3zM85.1 242.1l.3 .2zM85.4 244.6l.3-.1zM85.4 242.2l.3 .2z"/>
<path d="M85.7 244.5l.2-.2zM85.9 244.3l-.2 .2zM85.7 242.4l.2 .2zM86.1 244l-.2 .3zM86 244l-.1 .3zM85.9 242.6l.1 .3zM86.2 243.7l-.1 .3zM86.1 243.7l-.1 .3zM86 242.9l.1 .2zM85.9 242.6l.2 .2zM86.2 243.4v.3zM86.1 243.1l.1 .3z"/>
<path d="M86.1 242.8v.3zM86.2 243.4l-.1 .3zM86.2 243.1v.3zM91.5 251.6l.1 1.9zM93.1 243.1l-.2 .3zM93.1 243.1l-.1 .3zM96.6 241.4l.2 .3zM96.6 243.1l.2 .1zM96.5 241.5l.3 .2zM96.8 241.7v1.5zM96.8 243.2l.1 .2zM96.6 243.2h.2z"/>
<path d="M90.6 261.6l1.2-.2zM90.6 261.7l1.2-.3z"/>
</g>
<path d="M65.6 228.6v2.7M65.6 256.9v2.7" fill="none" stroke="#000" stroke-width=".37"/>
<path d="M104 228.6v2.6" fill="none" stroke="#000" stroke-width=".31"/>
<circle cx="113.2" cy="216" r="8.1" fill="none" stroke="#000" stroke-width=".21" stroke-dasharray="1.2 1.2"/>
<g fill="none" stroke="#000" stroke-width=".24">
<path d="M60.7 51.1l.3-.1a2.23 2.23 0 0 1 .9 2.6l-.2 .6a.66 .66 0 0 1-.7 .7 .66 .66 0 0 1-.6-.7 3.4 3.4 0 0 1 .3-3.1zM61 51h12.7a1.95 1.95 0 0 1 2 1.9 1.95 1.95 0 0 1-2 2h-12.7M63.2 50.1v.9M63.2 54.9v.8M84.2 50.1v5.6M91 55.7v-5.3l-.3-.3h-33.9l-.4 .3v5.3M128 56.7h36.7M128 43.2v18.3l37.9 .1M70.5 64.6h6.5v3.3h-6.5zM71.3 67.9v4.9M76.2 72.7l-.2 1.6h-4.5l-.2-1.5M76.2 67.9v4.9h-4.9"/>
<path d="M91.5 62.2h-35.5v2.4h35.5l-.1-8.9h-35.4v6.5M157 61.5v6.5h8.1h-5.9M157 61.8h8.9M158.7 68v9.6M56.4 113.8a17.8 17.8 0 0 0 14.1 21.5M56.4 113.8a8.1 8.1 0 0 1 4.5 .4 4 4 0 0 1 2.3 3.6v3.3h21v-3.3a4 4 0 0 1 4.1-4h1.9a17 17 0 0 0-16.5-12.9 17 17 0 0 0-16.4 12.9M56.4 113.8a17.8 17.8 0 0 1 17.3-13.7 17.8 17.8 0 0 1 17.3 13.7M89.6 109.9h.1M90.2 113.8h.8M91 113.8a17.8 17.8 0 0 1-16.5 21.8M123.3 109.9h.1M75.7 121a48.1 48.1 0 0 1-.5 11.7 26 26 0 0 1-13.3 18.2l-.6-.7-.3-1.8-.8-.9a22.2 22.2 0 0 0 11.6-19.5v-6.8"/>
<path d="M142.4 135.3a22.1 22.1 0 0 0 10.4 12.2l-.9 .9-.3 1.8-.6 .7a26.2 26.2 0 0 1-12.6-15.3"/>
<circle cx="59.2" cy="117.8" r="1.82"/>
<circle cx="88.3" cy="117.8" r="1.81"/>
<circle cx="124.6" cy="117.8" r="1.81"/>
<circle cx="139.2" cy="117.8" r="6.1"/>
<circle cx="139.2" cy="117.8" r="17.8"/>
<circle cx="153.7" cy="117.8" r="1.81"/>
</g>
<path d="M116.5 50.3a30.6 30.6 0 0 1 24.4-8.8 29.2 29.2 0 0 1 21.1 10.1 17.8 17.8 0 0 1-1.2 24.1 30.6 30.6 0 0 1-24.4 8.7 29.2 29.2 0 0 1-21.1-10.1 17.8 17.8 0 0 1 1.2-24z" fill="none" stroke="#000" stroke-width=".21" stroke-dasharray="2.2 2.2"/>
<path d="M55.4 59.9a12.3 12.3 0 0 1 17.2 0 7 7 0 0 1-1.6 10.8 12.4 12.4 0 0 1-15.6-1.4 6.8 6.8 0 0 1 0-9.4z" fill="none" stroke="#000" stroke-width=".21" stroke-dasharray="2.3 2.3"/>
<path d="M130.7 44.6v15.5" fill="none" stroke="#000" stroke-width=".21" stroke-dasharray="1.3 1.3"/>
<path d="M137.8 43.8v16.3" fill="none" stroke="#000" stroke-width=".21" stroke-dasharray="1.4 1.4"/>
<path d="M134.4 44.7v1.1" fill="none" stroke="#000" stroke-width=".21" stroke-dasharray=".8 .8"/>
<path d="M134.4 46.2v16.8" fill="none" stroke="#000" stroke-width=".21" stroke-dasharray="3.4 .8 .8 .8"/>
<text font-size="4" fill="#3e3e3f" x="187" y="15.1">®</text>
<g font-size="3.9" fill="#231f20">
<text x="20" y="31.4">Dimensions</text>
<text x="20" y="161.6">Installation drawing</text>
</g>
<text font-size="3.5" fill="#231f20" x="190" y="282.6">3</text>
<g font-size="3.1" fill="#231f20">
<text x="135.6" y="275.1">A</text>
<text x="160.7" y="275.1">associate company</text>
</g>
<g font-size="2.8" fill="#231f20">
<text x="20" y="34.8">Dimensions and tolerances in mm</text>
<text x="20" y="165">Dimensions and tolerances in mm</text>
</g>
<g font-size="2.6">
<text x="114.6" y="59.8">Ø44h8</text>
<text x="38" y="61.9" transform="rotate(-90 38 61.9)">18 ± 0.2</text>
<text x="41.3" y="64.2" transform="rotate(-90 41.3 64.2)">14.5 ± 0.2</text>
<text x="45.4" y="64.6" transform="rotate(-90 45.4 64.6)">11 ± 0.2</text>
<text x="152.2" y="70.3" transform="rotate(-90 152.2 70.3)">* ±0.1</text>
<text x="29.2" y="77.9">Magnetic actuator RMH</text>
<text x="38.4" y="74.3">RM44 encoder</text>
<text x="124.6" y="77.6">Distance between bottom</text>
<text x="139.1" y="73.5" transform="rotate(-90 139.1 73.5)">0.5 ± 0.1</text>
<text x="124.6" y="80.6">of RM44 and magnet</text>
<text x="112.6" y="84.5">Scale 2:1</text>
<text x="69.3" y="95.9">36 ± 0.1</text>
<text x="92" y="108" transform="rotate(-26 92 108)">Ø44</text>
<text x="63.8" y="113">R5 ± 0.1</text>
<text x="145.7" y="110.9">Ø12</text>
<text x="92.3" y="115.4" transform="rotate(-24 92.3 115.4)">Ø4.5 ± 0.1</text>
<text x="42.6" y="129.2" transform="rotate(27 42.6 129.2)">r &gt; 40 mm</text>
<text x="44" y="126.4" transform="rotate(27 44 126.4)">Static bend radius</text>
<text x="77.2" y="144.3">Cable</text>
<text x="71.1" y="152">Ø5 ± 0.2</text>
</g>
<text font-size="2.5" fill="#231f20" x="140.5" y="225">Clockwise (CW) rotation of magnetic actuator</text>
<g font-size="2.4">
<text x="101.3" y="178.4">Fastener M4×16</text>
<text x="101.3" y="181.3">(not provided)</text>
<text x="105.9" y="187.5">Tooth washer</text>
<text x="105.9" y="190.5">(not provided)</text>
<text x="104.4" y="200.5">RM44</text>
<text x="107.1" y="228.6">Scale 2 : 1</text>
<text x="31.7" y="235.4">Shaft</text>
<text x="31.7" y="239.1">Material must be non-magnetic</text>
<text x="31.7" y="242">if RMH magnetic actuator is not used</text>
<text x="97.9" y="264.7">RMH magnetic actuator</text>
</g>
<g font-size="2.2">
<text x="97.3" y="58">0.1</text>
<text x="100.6" y="58">A</text>
<text x="96.6" y="70.7">0.05</text>
<text x="101.1" y="70.7">A</text>
<text x="82.4" y="72">A</text>
</g>
<g font-size="2">
<text x="82.1" y="214.4">Ø44G7</text>
<text x="83.8" y="217">36</text>
</g>
<g font-size="1.8">
<text x="114.2" y="214.9">min 1</text>
<text x="114.2" y="213.1">max 3</text>
<text x="105" y="243.7">0.1</text>
<text x="108" y="243.7">A</text>
<text x="104.5" y="246.5">0.1</text>
<text x="107.4" y="246.5">A</text>
<text x="89.6" y="265.8">A</text>
</g>
</svg>
